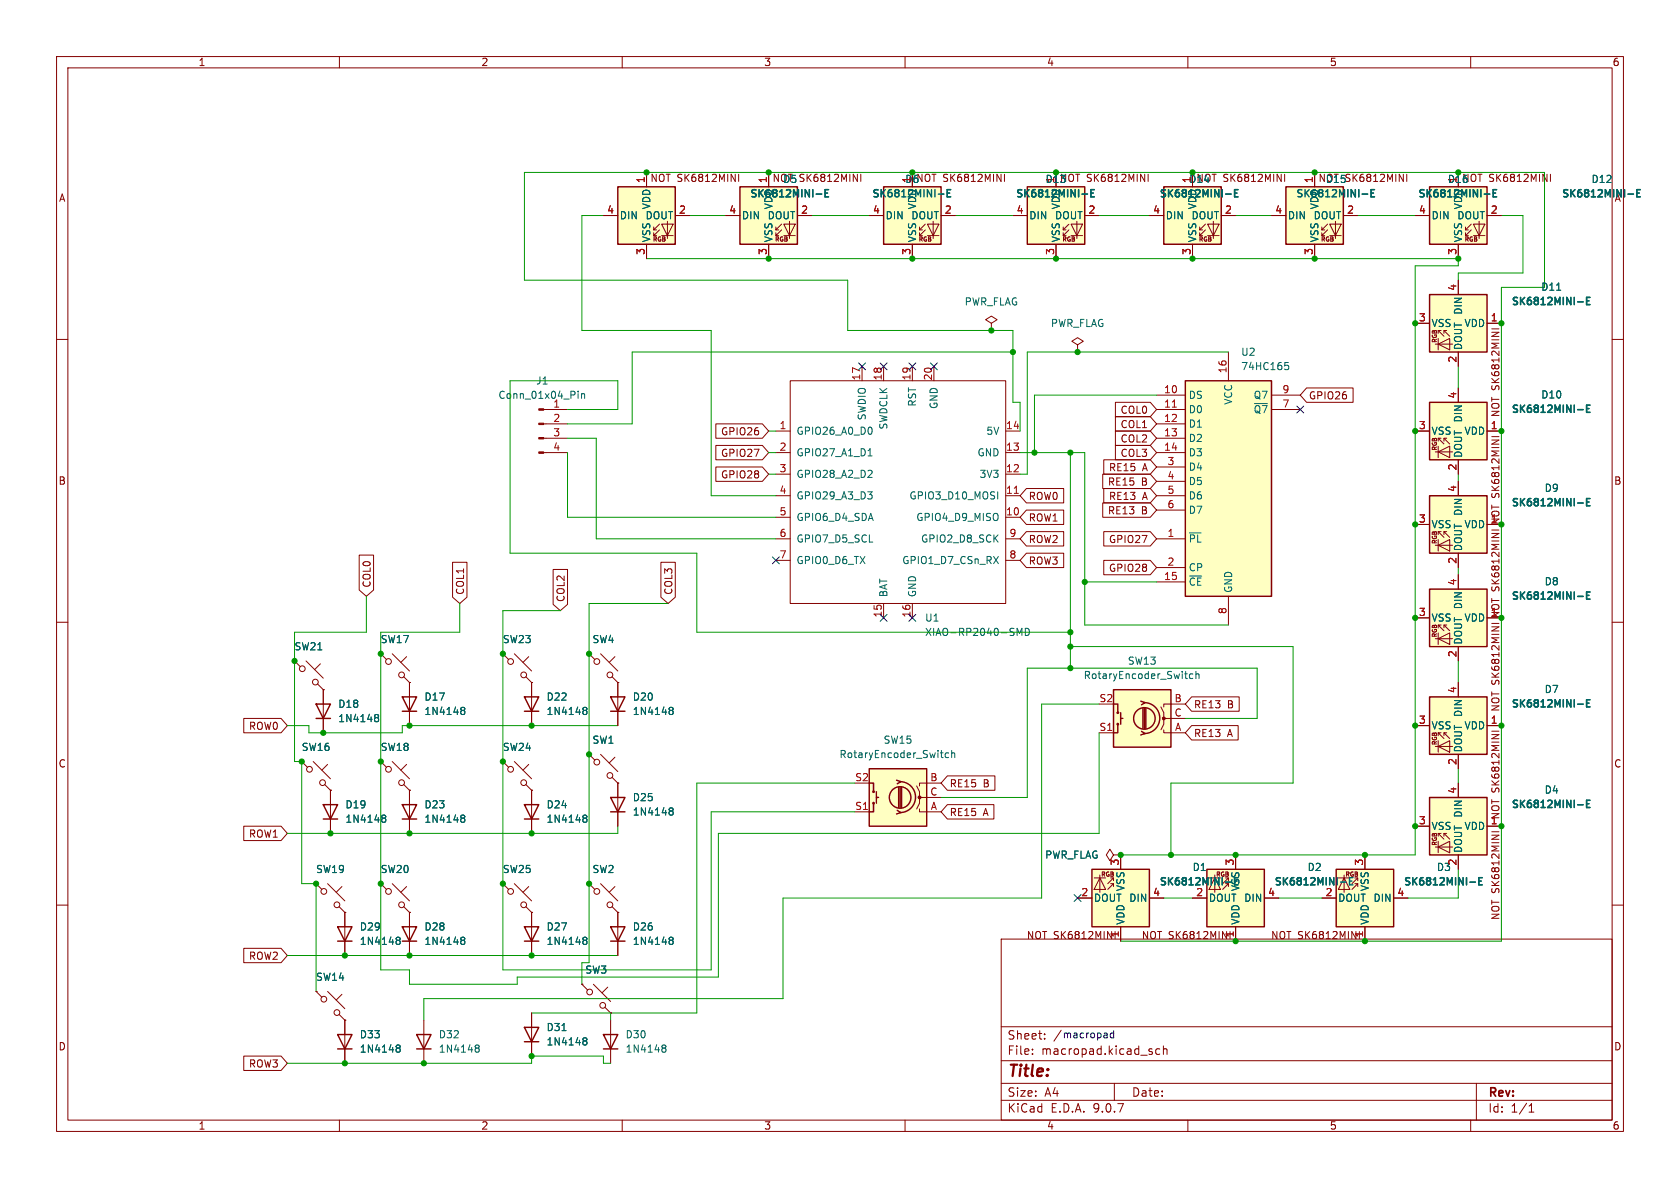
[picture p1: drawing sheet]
<svg xmlns="http://www.w3.org/2000/svg" width="297mm" height="210mm" viewBox="0 0 297 210" stroke-linecap="round" stroke-linejoin="round" font-family="sans-serif">
<g fill="none" stroke="#840000" stroke-width=".18">
<path d="M10 10h277v190h-277zM12 12h273v186h-273zM60 10v2M110 10v2M160 10v2M210 10v2M260 10v2M10 60h2M285 60h2M10 110h2M285 110h2M196.8 151.1l-.6-1-.6 1 .6 1 .6-1h1.3"/>
<path d="M198.1 151.1h.1M10 160h2M177 166h108v32h-108zM285 160h2M60 198v2M110 198v2M160 198v2M177 194.5h108M177 191.5h108M177 187.5h108M177 181.5h108M182.5 186.3v.1"/>
<path d="M182.5 185.5v.1M184.7 183.6v.1M184.7 182.8v.1M187.6 182.1l-1.3 2M197 191.5v3M205 185.5l-.4-.1-.3 .3v.4l.2 .2h.5M205.7 185.5l.2-.1 .3 .1 .1 .9M205.7 184.9v1.5M210 198v2M260 198v2M261 191.5v6.5M270.3 196.6h.9"/>
<path d="M270.3 195.5l.4-.4v1.5"/>
</g>
<path d="M205.7 33h10.2v10.2h-10.2z" fill="#ffffc2"/>
<path d="M205.7 33h10.2v10.2h-10.2z" fill="none" stroke="#840000" stroke-width=".25"/>
<path d="M203.2 38.1h2.5M210.8 30.5v2.5M213.1 39.6l-1 1v-.5M213.5 39.6h2l-1 2.1zM214.5 39.1v3.1M215.9 38.1h2.5M227.1 30.8v1.3M210.8 43.2v2.5M212.1 40.6h.5M212.1 41.7h.5M213.1 40.6l-1 1.1v-.6M213.5 41.7h2" fill="none" stroke="#840000" stroke-width=".18"/>
<path d="M240.8 34.3h1M242.4 34.1h.4M243 33.5h-.6v1.3h.6" fill="none" stroke="#006464" stroke-width=".25"/>
<path d="M252.7 33h10.2v10.2h-10.2z" fill="#ffffc2"/>
<path d="M252.7 33h10.2v10.2h-10.2z" fill="none" stroke="#840000" stroke-width=".25"/>
<path d="M250.2 38.1h2.5M260.1 39.6l-1 1v-.5M260.5 39.6h2l-1 2.1zM261.5 39.1v3.1M262.9 38.1h2.5M274.1 30.8v1.3M257.8 43.2v2.5M259.1 40.6h.5M259.1 41.7h.5M260.1 40.6l-1 1.1v-.6M260.5 41.7h2" fill="none" stroke="#840000" stroke-width=".18"/>
<path d="M287.8 34.3h1M289.4 34.1h.4M290 33.5h-.6v1.3h.6" fill="none" stroke="#006464" stroke-width=".25"/>
<path d="M252.7 141h10.2v10.1h-10.2z" fill="#ffffc2"/>
<path d="M252.7 141h10.2v10.1h-10.2zM92.7 163.8h2.5l-1.2 2.6zM92.7 166.4h2.5M106.7 182.9h2.5l-1.3 2.5zM106.7 185.4h2.5" fill="none" stroke="#840000" stroke-width=".25"/>
<g fill="none" stroke="#840000" stroke-width=".18">
<path d="M257.8 138.4v2.6M250.2 146.1h2.5M253.7 149.7h3.1M254.3 149.7l2-1v2zM254.3 148.7v2M254.8 147.3h-.5l1 1M255.3 147.3v.5M255.8 147.3h-.5l1 1M257.8 151.1v2.6M262.9 146.1h2.5M263.7 147h1.3M94 161.3v7.6"/>
<path d="M107.9 180.3v7.7"/>
</g>
<path d="M278.9 142.3h1M280.5 142.1h.4M281.1 141.5h-.6v1.2h.6" fill="none" stroke="#006464" stroke-width=".25"/>
<path d="M103.2 166.2h.1M103.2 165.7h.3l.2 .1 .1 .2-.3 .2M103.3 166.2h.2M103.3 166.2l-.1 .1M103.5 166.2l.3 .3-.1 .3-.2 .1h-.3M117.1 185.2l.2 .1M117.1 184.8l.4-.1 .2 .2v.1l-.2 .3M117.3 185.3h.2M117.3 185.3h-.2M117.5 185.3l.2 .2v.4l-.2 .1-.4-.1" fill="none" stroke="#006464" stroke-width=".18"/>
<path d="M252.7 123.2h10.2v10.2h-10.2z" fill="#ffffc2"/>
<path d="M252.7 123.2h10.2v10.2h-10.2z" fill="none" stroke="#840000" stroke-width=".25"/>
<path d="M250.2 128.3h2.5M253.7 132h3.1M254.3 132l2-1.1v2.1zM254.3 130.9v2.1M254.8 129.5h-.5l1 1.1M255.3 129.5v.5M255.8 129.5h-.5l1 1.1M257.8 120.7v2.5M257.8 133.4v2.5M262.9 128.3h2.5M263.7 129.3h1.3" fill="none" stroke="#840000" stroke-width=".18"/>
<path d="M278.9 124.5h1M280.5 124.3h.4M281.1 123.7h-.6v1.3h.6" fill="none" stroke="#006464" stroke-width=".25"/>
<path d="M252.7 104.1h10.2v10.2h-10.2z" fill="#ffffc2"/>
<path d="M252.7 104.1h10.2v10.2h-10.2zM71.1 163.8h2.6l-1.3 2.6zM71.1 166.4h2.6" fill="none" stroke="#840000" stroke-width=".25"/>
<g fill="none" stroke="#840000" stroke-width=".18">
<path d="M250.2 109.2h2.5M253.7 112.9h3.1M254.3 112.9l2-1v2zM254.3 111.9v2M254.8 110.5h-.5l1 1M255.3 110.5v.5M255.8 110.5h-.5l1 1M257.8 101.6v2.5M257.8 114.3v2.5M262.9 109.2h2.5M263.7 110.2h1.3M67.3 156.2l1 1"/>
<path d="M67.3 156.2h.1M69.3 156.2l3.1 3.1M71.9 156.7l-1 1M71.4 160.3l1 1M72.4 161.3h.1M72.4 161.3v7.6"/>
<circle cx="68.7" cy="157.6" r=".51"/>
<circle cx="71" cy="159.9" r=".51"/>
</g>
<path d="M278.9 105.4h1M280.5 105.2h.4M281.1 104.6h-.6v1.3h.6" fill="none" stroke="#006464" stroke-width=".25"/>
<path d="M81.6 166.2h.1M81.6 165.7h.3l.2 .1 .1 .2-.3 .2M81.7 166.2h.2M81.7 166.2l-.1 .1M81.9 166.2l.3 .3-.1 .3-.2 .1h-.3" fill="none" stroke="#006464" stroke-width=".18"/>
<path d="M196.8 121.9h10.2v10.2h-10.2z" fill="#ffffc2"/>
<g fill="none" stroke="#840000" stroke-width=".25">
<path d="M196.8 121.9h10.2v10.2h-10.2zM196.8 124.5h.8v1.5M197.6 128v1.5h-.8M198.1 126v2M198.1 127h.4M201.7 124l.7 .2-.6 .4M201.8 129.3l.6 .4-.7 .2M202.1 125.2v3.6M202.3 124.2a2.73 2.73 0 0 1 2.7 2.7 2.73 2.73 0 0 1-2.7 2.8M202.3 125.2v3.6M202.6 125.2v3.6"/>
<circle cx="197.6" cy="128" r=".13"/>
<circle cx="197.6" cy="126" r=".13"/>
<circle cx="202.3" cy="127" r="1.9"/>
</g>
<path d="M194.3 129.5h2.5M205.2 125l.5 1v1h3.8M205.7 129v.5h3.8M206.2 127h-.5v1l-.5 1M209.5 124.5h-3.8v.5" fill="none" stroke="#840000" stroke-width=".18"/>
<circle cx="205.7" cy="127" r=".25" fill="#840000" stroke="#840000" stroke-width=".18"/>
<path d="M210.9 119.2l-.4-.1-.2 .3 .1 .5h.5M211.4 119.2l.2-.1 .3 .1 .1 .8M211.4 118.7v1.3" fill="none" stroke="#006464" stroke-width=".18"/>
<path d="M181.6 33h10.2v10.2h-10.2z" fill="#ffffc2"/>
<path d="M181.6 33h10.2v10.2h-10.2zM71.1 142.2h2.6l-1.3 2.6zM71.1 144.8h2.6M73.7 182.9h2.5l-1.3 2.5zM73.7 185.4h2.5" fill="none" stroke="#840000" stroke-width=".25"/>
<g fill="none" stroke="#840000" stroke-width=".18">
<path d="M179.1 38.1h2.5M189 39.6l-1 1v-.5M189.4 39.6h2l-1 2.1zM190.4 39.1v3.1M191.8 38.1h2.5M203 30.8v1.3M186.7 43.2v2.5M188 40.6h.5M188 41.7h.5M189 40.6l-1 1.1v-.6M189.4 41.7h2M72.4 139.7v7.6"/>
<path d="M88.9 156.2l1 1M88.9 156.2h.1M90.9 156.2l3.1 3.1M93.5 156.7l-1 1M93 160.3l1 1M94 161.3h.1M74.9 180.3v7.7"/>
<circle cx="90.3" cy="157.6" r=".51"/>
<circle cx="92.6" cy="159.9" r=".51"/>
</g>
<path d="M216.7 34.3h1M218.3 34.1h.4M218.9 33.5h-.6v1.3h.6" fill="none" stroke="#006464" stroke-width=".25"/>
<path d="M81.6 144.6h.1M81.6 144.1h.3l.2 .1 .1 .2-.3 .2M81.7 144.6h.2M81.7 144.6l-.1 .1M81.9 144.6l.3 .3-.1 .3-.2 .2-.3-.1M84.1 185.2l.1 .1M84.1 184.8l.4-.1 .2 .2v.1l-.2 .3M84.2 185.3h.3M84.2 185.3h-.1M84.5 185.3l.2 .2v.4l-.2 .1-.4-.1" fill="none" stroke="#006464" stroke-width=".18"/>
<path d="M227.3 33h10.2v10.2h-10.2z" fill="#ffffc2"/>
<path d="M227.3 33h10.2v10.2h-10.2zM59.7 182.9h2.5l-1.2 2.5zM59.7 185.4h2.5" fill="none" stroke="#840000" stroke-width=".25"/>
<g fill="none" stroke="#840000" stroke-width=".18">
<path d="M224.8 38.1h2.5M232.4 30.5v2.5M234.7 39.6l-1 1v-.5M235.1 39.6h2l-1 2.1zM236.1 39.1v3.1M237.5 38.1h2.5M248.7 30.8v1.3M232.4 43.2v2.5M233.7 40.6h.5M233.7 41.7h.5M234.7 40.6l-1 1.1v-.6M235.1 41.7h2"/>
<path d="M55.9 156.2l1 1M55.9 156.2h.1M57.9 156.2l3.1 3.1M60.5 156.7l-1.1 1M55.9 175.3l1 1M55.9 175.3h.1M57.9 175.3l3.1 3M59.9 160.3l1.1 1M59.9 179.3l1.1 1M60.5 175.8l-1.1 1M61 161.3h.1M102.9 174l1 1"/>
<path d="M102.9 174h.1M104.9 174l3 3M106.9 178.1l1 1M107.4 174.5l-1 1M107.9 179.1h.1M61 180.3h.1M61 180.3v7.7"/>
<circle cx="57.3" cy="157.6" r=".51"/>
<circle cx="59.6" cy="159.9" r=".51"/>
<circle cx="57.3" cy="176.6" r=".51"/>
<circle cx="59.6" cy="179" r=".51"/>
<circle cx="104.2" cy="175.4" r=".51"/>
<circle cx="106.6" cy="177.7" r=".51"/>
</g>
<path d="M262.4 34.3h1M264 34.1h.4M264.6 33.5h-.6v1.3h.6" fill="none" stroke="#006464" stroke-width=".25"/>
<path d="M70.1 185.2l.2 .1M70.1 184.8l.4-.1 .2 .2v.1l-.2 .3M70.3 185.3h.2M70.3 185.3h-.2M70.5 185.3l.2 .2v.4l-.2 .1-.4-.1" fill="none" stroke="#006464" stroke-width=".18"/>
<path d="M130.8 33h10.2v10.2h-10.2z" fill="#ffffc2"/>
<path d="M130.8 33h10.2v10.2h-10.2z" fill="none" stroke="#840000" stroke-width=".25"/>
<g fill="none" stroke="#840000" stroke-width=".18">
<path d="M128.3 38.1h2.5M135.9 30.5v2.5M138.2 39.6l-1 1v-.5M138.6 39.6h2l-1 2.1zM139.6 39.1v3.1M141 38.1h2.5M152.2 30.8v1.3M135.9 43.2v2.5M137.2 40.6h.5M137.2 41.7h.5M138.2 40.6l-1 1.1v-.6M138.6 41.7h2"/>
<path d="M137.2 76.2h2.5M139.7 67.3h38.1v39.4h-38.1zM152.4 64.8v2.5M156.2 64.8v2.5M161.3 64.8v2.5M165.1 64.8v2.5M177.8 76.2h2.5M137.2 80h2.5M137.2 83.8h2.5M137.2 87.6h2.5M137.2 91.4h2.5M137.2 95.3h2.5"/>
<path d="M137.2 99.1h2.5M177.8 80h2.5M177.8 83.8h2.5M177.8 87.6h2.5M177.8 91.4h2.5M177.8 95.3h2.5M177.8 99.1h2.5M156.2 106.7v2.5M161.3 106.7v2.5"/>
</g>
<path d="M165.9 34.3h1M167.5 34.1h.4M168.1 33.5h-.6v1.3h.6" fill="none" stroke="#006464" stroke-width=".25"/>
<path d="M153.7 79.5l.1-.2v1.3M154 75.6l.2 .4-.2 .7M153.4 86.9h.8l-.4 .5M153.5 80.6h.7M153.9 83.1l.3 .3-.1 .3-.7 .7h.8M153.9 87.4l.3 .3v.3l-.3 .2M176.4 86.9v1.3M179.8 112.3v-1.2l.4 .9 .5-.9v1.2M181.3 111.1a.64 .64 0 0 1 .7 .6 .64 .64 0 0 1-.7 .6z" fill="none" stroke="#006464" stroke-width=".18"/>
<path d="M179.3 87.2h.7" fill="none" stroke="#a90000" stroke-width=".18"/>
<path d="M213.4 153.7h10.1v10.1h-10.1z" fill="#ffffc2"/>
<path d="M107.9 123.2h2.6l-1.3 2.5zM107.9 125.7h2.6M213.4 153.7h10.1v10.1h-10.1z" fill="none" stroke="#840000" stroke-width=".25"/>
<path d="M109.2 120.7v7.6M210.8 158.8h2.6M214.8 154.7v3M218.4 151.1v2.6M223.5 158.8h2.6M218.4 163.8v2.6" fill="none" stroke="#840000" stroke-width=".18"/>
<path d="M237 155.9h1M238.6 155.8h.4M238.6 155.1v1.3h.6" fill="none" stroke="#006464" stroke-width=".25"/>
<path d="M118.4 125.5l.1 .1M118.4 125.1l.4-.1 .1 .2 .1 .1-.2 .3M118.5 125.6h.3M118.5 125.6h-.1M118.8 125.6l.2 .2-.1 .4-.1 .1-.4-.1" fill="none" stroke="#006464" stroke-width=".18"/>
<path d="M156.2 33h10.2v10.2h-10.2z" fill="#ffffc2"/>
<path d="M156.2 33h10.2v10.2h-10.2zM71.1 123.2h2.6l-1.3 2.5zM71.1 125.7h2.6M92.7 123.2h2.5l-1.2 2.5zM92.7 125.7h2.5M92.7 142.2h2.5l-1.2 2.6zM92.7 144.8h2.5" fill="none" stroke="#840000" stroke-width=".25"/>
<g fill="none" stroke="#840000" stroke-width=".18">
<path d="M153.7 38.1h2.5M163.6 39.6l-1 1v-.5M164 39.6h2l-1 2.1zM165 39.1v3.1M166.4 38.1h2.5M177.6 30.8v1.3M161.3 43.2v2.5M162.6 40.6h.5M162.6 41.7h.5M163.6 40.6l-1 1.1v-.6M164 41.7h2M175.3 57.2l1-.7-1-.6-1.1 .6 1.1 .7v1.2"/>
<path d="M175.3 58.4h.1M190.5 61l1-.7-1-.6-1 .6 1 .7v1.2M190.5 62.2h.1M88.9 115.6l1 1M88.9 115.6h.1M90.9 115.6l3.1 3M93 119.6l1 1.1M93.5 116.1l-1 1M67.3 134.6l1 1M67.3 134.6h.1M69.3 134.6l3.1 3.1M71.4 138.7l1 1"/>
<path d="M71.9 135.1l-1 1M72.4 139.7h.1M72.4 120.7v7.6M88.9 134.6l1 1M88.9 134.6h.1M90.9 134.6l3.1 3.1M93 138.7l1 1M93.5 135.1l-1 1M94 139.7h.1M94 120.7h.1M94 120.7v7.6M94 139.7v7.6"/>
<circle cx="90.3" cy="116.9" r=".51"/>
<circle cx="92.6" cy="119.3" r=".51"/>
<circle cx="68.7" cy="136" r=".51"/>
<circle cx="71" cy="138.4" r=".51"/>
<circle cx="90.3" cy="136" r=".51"/>
<circle cx="92.6" cy="138.4" r=".51"/>
</g>
<path d="M191.3 34.3h1M192.9 34.1h.4M193.5 33.5h-.6v1.3h.6" fill="none" stroke="#006464" stroke-width=".25"/>
<g fill="none" stroke="#006464" stroke-width=".18">
<path d="M81.6 125.1l.3-.1 .2 .2 .1 .1-.3 .3M81.6 125.5l.1 .1M81.7 125.6h.2M81.7 125.6h-.1M81.9 125.6l.3 .2-.1 .4-.2 .1-.3-.1M103.2 125.5l.1 .1M103.2 125.1l.3-.1 .2 .2 .1 .1-.3 .3M103.3 125.6h.2M103.3 125.6h-.1M103.5 125.6l.3 .2-.1 .4-.2 .1-.3-.1M103.2 144.1h.3l.2 .1 .1 .2-.3 .2M103.2 144.6h.1"/>
<path d="M103.3 144.6h.2M103.3 144.6l-.1 .1M103.5 144.6l.3 .3-.1 .3-.2 .2-.3-.1"/>
</g>
<path d="M209.5 67.3h15.3v38.1h-15.3z" fill="#ffffc2"/>
<path d="M209.5 67.3h15.3v38.1h-15.3zM92.7 181.6h2.5l-1.2 2.6zM92.7 184.2h2.5" fill="none" stroke="#840000" stroke-width=".25"/>
<g fill="none" stroke="#840000" stroke-width=".18">
<path d="M204.5 69.9h5M204.5 72.4h5M204.5 74.9h5M204.5 77.5h5M217.2 62.2v5.1M224.8 69.9h5.1M224.8 72.4h5.1M204.5 80h5M204.5 82.6h5M204.5 85.1h5M204.5 87.6h5M204.5 90.2h5"/>
<path d="M204.5 95.3h5M104.1 115.6l1.1 1M104.1 115.6h.1M106.2 115.6l3 3M108.2 119.6l1 1.1M108.7 116.1l-1 1M204.5 100.3h5M204.5 102.9h5M217.2 105.4v5.1M109.2 120.7h.1M94 179.1v7.6"/>
<circle cx="105.5" cy="116.9" r=".51"/>
<circle cx="107.8" cy="119.3" r=".51"/>
</g>
<path d="M207.3 72h.7" fill="none" stroke="#a90000" stroke-width=".18"/>
<path d="M227.2 64.1h.6M227.3 64.6h.3l.2 .2-.1 .5h-.4M210.3 94.2h2M99.4 182.2h.7M103.2 183.9l.1 .1M103.2 183.5h.3l.2 .1 .1 .2-.3 .2M103.3 184h.2M103.3 184l-.1 .1M103.5 184l.3 .2-.1 .4-.2 .1h-.3" fill="none" stroke="#006464" stroke-width=".18"/>
<path d="M252.7 52.1h10.2v10.1h-10.2z" fill="#ffffc2"/>
<path d="M252.7 52.1h10.2v10.1h-10.2z" fill="none" stroke="#840000" stroke-width=".25"/>
<path d="M250.2 57.2h2.5M254.3 59.8v2M254.8 58.4h-.5l1 1M255.3 58.4v.5M255.8 58.4h-.5l1 1M257.8 49.5v2.6M262.9 57.2h2.5M263.7 58.1h1.3M253.7 60.8h3.1M254.3 60.8l2-1v2zM257.8 62.2v2.6" fill="none" stroke="#840000" stroke-width=".18"/>
<path d="M275.2 51.3h.7" fill="none" stroke="#006464" stroke-width=".18"/>
<path d="M278.9 53.4h1M280.5 53.2h.4M281.1 52.6h-.6v1.2h.6" fill="none" stroke="#006464" stroke-width=".25"/>
<path d="M252.7 87.6h10.2v10.2h-10.2z" fill="#ffffc2"/>
<path d="M252.7 87.6h10.2v10.2h-10.2z" fill="none" stroke="#840000" stroke-width=".25"/>
<path d="M250.2 92.7h2.5M253.7 96.4h3.1M254.3 96.4l2-1v2zM254.3 95.4v2M254.8 94h-.5l1 1M255.3 94v.5M255.8 94h-.5l1 1M257.8 85.1v2.5M257.8 97.8v2.5M262.9 92.7h2.5M263.7 93.7h1.3" fill="none" stroke="#840000" stroke-width=".18"/>
<path d="M278.9 88.9h1M280.5 88.7h.4M281.1 88.1h-.6v1.3h.6" fill="none" stroke="#006464" stroke-width=".25"/>
<path d="M252.7 71.1h10.2v10.2h-10.2z" fill="#ffffc2"/>
<path d="M252.7 71.1h10.2v10.2h-10.2z" fill="none" stroke="#840000" stroke-width=".25"/>
<path d="M250.2 76.2h2.5M253.7 79.9h3.1M254.3 79.9l2-1v2zM254.3 78.9v2M254.8 77.5h-.5l1 1M255.3 77.5v.5M255.8 77.5h-.5l1 1M257.8 68.6v2.5M262.9 76.2h2.5M263.7 77.2h1.3M257.8 81.3v2.5" fill="none" stroke="#840000" stroke-width=".18"/>
<path d="M278.9 72.4h1M280.5 72.2h.4M281.1 71.6h-.6v1.3h.6" fill="none" stroke="#006464" stroke-width=".25"/>
<path d="M236.2 153.7h10.2v10.1h-10.2z" fill="#ffffc2"/>
<path d="M57.1 142.2h2.6l-1.3 2.6zM57.1 144.8h2.6M236.2 153.7h10.2v10.1h-10.2z" fill="none" stroke="#840000" stroke-width=".25"/>
<g fill="none" stroke="#840000" stroke-width=".18">
<path d="M58.4 139.7v7.6M104.1 133.4l1.1 1M104.1 133.4h.1M106.2 133.4l3 3M108.2 137.4l1 1M108.7 133.9l-1 1M109.2 138.4h.1M104.1 156.2l1.1 1M104.1 156.2h.1M106.2 156.2l3 3.1M108.7 156.7l-1 1M233.7 158.8h2.5"/>
<path d="M236.6 155.2h2M237.6 154.7v3M237.6 155.2l1 2h-2zM239.5 156.2h.5M240 156.7v-.5l-1 1M240 155.7v-.5l-1 1M241.3 151.1v2.6M246.4 158.8h2.5M108.2 160.3l1 1M109.2 161.3h.1M241.3 163.8v2.6"/>
<circle cx="105.5" cy="134.7" r=".51"/>
<circle cx="107.8" cy="137.1" r=".51"/>
<circle cx="105.5" cy="157.6" r=".51"/>
<circle cx="107.8" cy="159.9" r=".51"/>
</g>
<path d="M259.9 155.9h.9M261.4 155.8h.5M262 155.1h-.6v1.3h.6" fill="none" stroke="#006464" stroke-width=".25"/>
<path d="M67.6 144.6h.1M67.6 144.1h.4l.1 .1 .1 .2-.2 .2M67.7 144.6h.3M67.7 144.6l-.1 .1M68 144.6l.2 .3-.1 .3-.1 .2-.4-.1" fill="none" stroke="#006464" stroke-width=".18"/>
<path d="M193 153.7h10.2v10.1h-10.2z" fill="#ffffc2"/>
<path d="M107.9 141h2.6l-1.3 2.5zM107.9 143.5h2.6M193 153.7h10.2v10.1h-10.2zM107.9 163.8h2.6l-1.3 2.6zM107.9 166.4h2.6" fill="none" stroke="#840000" stroke-width=".25"/>
<path d="M109.2 138.4v7.7M190.5 158.8h2.5M193.4 155.2h2.1M194.4 154.7v3M194.4 155.2l1.1 2h-2.1zM196.3 156.2h.5M196.8 156.7v-.5l-1 1M196.8 155.7v-.5l-1 1M198.1 151.1v2.6M203.2 158.8h2.5M109.2 161.3v7.6M198.1 163.8v2.6" fill="none" stroke="#840000" stroke-width=".18"/>
<path d="M216.7 155.9h1" fill="none" stroke="#006464" stroke-width=".25"/>
<path d="M118.4 142.9l.4-.1 .1 .1 .1 .2-.2 .3M118.4 143.3l.1 .1M118.5 143.4h.3M118.5 143.4h-.1M118.8 143.4l.2 .2-.1 .4-.1 .1-.4-.1M118.4 166.2h.1M118.4 165.7h.4l.1 .1 .1 .2-.2 .2M118.5 166.2h.3M118.5 166.2l-.1 .1M118.8 166.2l.2 .3-.1 .3-.1 .1h-.4" fill="none" stroke="#006464" stroke-width=".18"/>
<path d="M153.7 135.9h10.1v10.2h-10.1z" fill="#ffffc2"/>
<g fill="none" stroke="#840000" stroke-width=".25">
<path d="M55.9 124.5h2.5l-1.3 2.5zM55.9 127h2.5M153.7 135.9h10.1v10.2h-10.1zM153.7 138.4h.7v1.6M154.9 140v2M158.5 137.9l.8 .3-.7 .4M158.9 139.2v3.5M159.1 138.2a2.73 2.73 0 0 1 2.8 2.7 2.73 2.73 0 0 1-2.8 2.7M159.1 139.2v3.5M159.4 139.2v3.5M154.4 142v1.5h-.7M154.9 141h.4"/>
<path d="M158.6 143.3l.7 .3-.8 .3"/>
<circle cx="154.4" cy="140" r=".13"/>
<circle cx="154.4" cy="142" r=".13"/>
<circle cx="159.1" cy="141" r="1.9"/>
</g>
<g fill="none" stroke="#840000" stroke-width=".18">
<path d="M52.1 116.8l1 1.1M52.1 116.8h.1M54.1 116.8l3 3.1M56.6 117.3l-1 1.1M53.3 134.6l1.1 1M53.3 134.6h.1M55.4 134.6l3 3.1M56.1 120.9l1 1M57.1 121.9h.1M57.1 121.9v7.6M57.4 138.7l1 1M57.9 135.1l-1 1"/>
<path d="M58.4 139.7h.1M162.1 138.9l.5 1.1v1h3.8M166.4 138.4h-3.8v.5M151.1 143.5h2.6M162.6 143v.5h3.8M163.1 141h-.5v1l-.5 1"/>
<circle cx="53.4" cy="118.2" r=".51"/>
<circle cx="54.7" cy="136" r=".51"/>
<circle cx="55.8" cy="120.6" r=".51"/>
<circle cx="57" cy="138.4" r=".51"/>
</g>
<circle cx="162.6" cy="141" r=".25" fill="#840000" stroke="#840000" stroke-width=".18"/>
<path d="M66.3 126.8l.2 .1M66.3 126.4l.4-.1 .2 .1v.2l-.2 .3M66.5 126.9h.2M66.5 126.9h-.2M66.7 126.9l.2 .2v.4l-.2 .1-.4-.1M167.7 133.1h-.4l-.2 .2 .1 .6h.5M168.2 133.2l.2-.1h.3l.1 .8M168.2 132.7v1.2" fill="none" stroke="#006464" stroke-width=".18"/>
<path d="M109.2 33h10.2v10.2h-10.2z" fill="#ffffc2"/>
<path d="M109.2 33h10.2v10.2h-10.2zM59.7 163.8h2.5l-1.2 2.6zM59.7 166.4h2.5" fill="none" stroke="#840000" stroke-width=".25"/>
<g fill="none" stroke="#840000" stroke-width=".18">
<path d="M106.7 38.1h2.5M114.3 30.5v2.5M116.6 39.6l-1 1v-.5M117 39.6h2l-1 2.1zM118 39.1v3.1M119.4 38.1h2.5M128.3 38.1h2.5M130.6 30.8v1.3M135.9 30.5v2.5M141 38.1h2.5M153.7 38.1h2.5M166.4 38.1h2.5"/>
<path d="M179.1 38.1h2.5M191.8 38.1h2.5M203.2 38.1h2.5M210.8 30.5v2.5M215.9 38.1h2.5M224.8 38.1h2.5M232.4 30.5v2.5M237.5 38.1h2.5M250.2 38.1h2.5M262.9 38.1h2.5M114.3 43.2v2.5M115.6 40.6h.5"/>
<path d="M115.6 41.7h.5M116.6 40.6l-1 1.1v-.6M117 41.7h2M135.9 43.2v2.5M161.3 43.2v2.5M186.7 43.2v2.5M210.8 43.2v2.5M232.4 43.2v2.5M250.2 57.2h2.5M257.8 43.2v2.5M257.8 49.5v2.6M262.9 57.2h2.5"/>
<path d="M96.1 72.4h4.2M96.1 74.9h4.2M96.1 77.5h4.2M126.6 78.7h8.2l1.1 1.3-1.1 1.3h-8.2zM126.6 74.9h8.2l1.1 1.3-1.1 1.3h-8.2zM197.2 71.1h6.2l1.1 1.3-1.1 1.3h-6.2zM197.2 76.2h6.2l1.1 1.3-1.1 1.2h-6.2zM197.2 73.7h6.2l1.1 1.2-1.1 1.3h-6.2zM197.2 78.7h6.2l1.1 1.3-1.1 1.3h-6.2zM231 68.6h8.2v2.5h-8.2l-1.1-1.2zM250.2 76.2h2.5M257.8 62.2v2.6"/>
<path d="M257.8 68.6v2.5M262.9 76.2h2.5M63.5 98.1h2.5v6.2l-1.2 1.1-1.3-1.1zM80 99.4h2.6v6.2l-1.3 1.1-1.3-1.1zM96.1 80h4.2M116.8 99.4h2.6v6.2l-1.3 1.1-1.3-1.1zM126.6 82.5h8.2l1.1 1.3-1.1 1.3h-8.2zM181.5 94h6.5v2.5h-6.5l-1.2-1.2zM181.5 97.8h6.5v2.5h-6.5l-1.2-1.2zM181.5 86.4h6.5v2.5h-6.5l-1.2-1.3zM181.5 90.2h6.5v2.5h-6.5l-1.2-1.3zM194.9 88.9h8.5l1.1 1.3-1.1 1.2h-8.5z"/>
<path d="M194.9 83.8h8.5l1.1 1.3-1.1 1.3h-8.5zM195.1 99.1h8.3l1.1 1.2-1.1 1.3h-8.3zM195.1 94h8.3l1.1 1.3-1.1 1.2h-8.3zM195.1 86.4h8.3l1.1 1.2-1.1 1.3h-8.3zM195.1 81.3h8.3l1.1 1.3-1.1 1.2h-8.3zM250.2 92.7h2.5M257.8 81.3v2.5M257.8 85.1v2.5M257.8 97.8v2.5M262.9 92.7h2.5M52.1 116.8h.1M67.3 115.6l1 1"/>
<path d="M67.3 115.6h.1M69.3 115.6l3.1 3M71.4 119.6l1 1.1M71.9 116.1l-1 1M88.9 115.6h.1M97.8 100.7h2.5v6.1l-1.2 1.2-1.3-1.2zM104.1 115.6h.1M250.2 109.2h2.5M257.8 101.6v2.5M257.8 114.3v2.5M262.9 109.2h2.5M43.1 127h6.6l1.1 1.3-1.1 1.2h-6.6z"/>
<path d="M53.3 134.6h.1M57.1 121.9h.1M57.1 121.9v2.6M57.1 127v2.5M58.4 139.7h.1M58.4 139.7v2.5M67.3 134.6h.1M72.4 120.7h.1M72.4 139.7h.1M72.4 120.7v2.5M72.4 125.7v2.6M72.4 139.7v2.5"/>
<path d="M88.9 134.6h.1M94 139.7h.1M94 120.7h.1M94 120.7v2.5M94 125.7v2.6M94 139.7v2.5M104.1 133.4h.1M109.2 120.7h.1M109.2 138.4h.1M109.2 120.7v2.5M109.2 125.7v2.6M109.2 138.4v2.6"/>
<path d="M167.5 137.2h8.4v2.5h-8.4l-1.1-1.3zM210.7 128.3h8.2v2.5h-8.2l-1.2-1.3zM210.7 123.2h8.4v2.5h-8.4l-1.2-1.2zM250.2 128.3h2.5M257.8 120.7v2.5M257.8 133.4v2.5M257.8 138.4v2.6M262.9 128.3h2.5M43.1 146h6.6l1.1 1.3-1.1 1.3h-6.6zM55.9 156.2h.1M58.4 144.8v2.5M67.3 156.2h.1"/>
<path d="M72.4 144.8v2.5M88.9 156.2h.1M94 144.8v2.5M104.1 156.2h.1M109.2 143.5v2.6M167.5 142.2h8.2v2.6h-8.2l-1.1-1.3zM190.5 158.8h2.5M198.1 151.1h.1M198.1 151.1v2.6M203.2 158.8h2.5M210.8 158.8h2.6M218.4 151.1v2.6"/>
<path d="M223.5 158.8h2.6M233.7 158.8h2.5M241.3 151.1v2.6M246.4 158.8h2.5M250.2 146.1h2.5M257.8 151.1v2.6M262.9 146.1h2.5M43.1 167.6h6.6l1.1 1.3-1.1 1.3h-6.6zM55.9 175.3h.1M61 161.3h.1M61 161.3v7.6M72.4 161.3h.1"/>
<path d="M72.4 161.3v2.5M72.4 166.4v2.5M94 161.3h.1M94 161.3v2.5M94 166.4v2.5M94 179.1v2.5M102.9 174h.1M107.9 179.1h.1M109.2 161.3h.1M109.2 161.3v2.5M109.2 166.4v2.5M198.1 163.8v2.6"/>
<path d="M218.4 163.8v2.6M241.3 163.8v2.6M43.1 186.7h6.6l1.1 1.3-1.1 1.2h-6.6zM61 180.3h.1M61 180.3v2.6M61 185.4v2.6M94 184.2v2.5"/>
<circle cx="68.7" cy="116.9" r=".51"/>
<circle cx="71" cy="119.3" r=".51"/>
</g>
<g fill="none" stroke="#006464" stroke-width=".25">
<path d="M144.3 34.3h1M145.9 34.1h.4M146.5 33.5h-.6v1.3h.6M165.9 34.3h1M167.5 34.1h.4M168.1 33.5h-.6v1.3h.6M191.3 34.3h1M192.9 34.1h.4M193.5 33.5h-.6v1.3h.6M216.7 34.3h1M218.3 34.1h.4M218.9 33.5h-.6v1.3h.6"/>
<path d="M240.8 34.3h1M242.4 34.1h.4M243 33.5h-.6v1.3h.6M262.4 34.3h1M264 34.1h.4M264.6 33.5h-.6v1.3h.6M287.8 34.3h1M289.4 34.1h.4M290 33.5h-.6v1.3h.6M278.9 53.4h1M280.5 53.2h.4M281.1 52.6h-.6v1.2h.6"/>
<path d="M278.9 72.4h1M280.5 72.2h.4M281.1 71.6h-.6v1.3h.6M278.9 88.9h1M280.5 88.7h.4M281.1 88.1h-.6v1.3h.6M278.9 105.4h1M280.5 105.2h.4M281.1 104.6h-.6v1.3h.6M278.9 124.5h1M280.5 124.3h.4M281.1 123.7h-.6v1.3h.6"/>
<path d="M216.7 155.9h1M237 155.9h1M238.6 155.8h.4M238.6 155.1v1.3h.6M259.9 155.9h.9M261.4 155.8h.5M262 155.1h-.6v1.3h.6M278.9 142.3h1M280.5 142.1h.4M281.1 141.5h-.6v1.2h.6"/>
</g>
<g fill="#840000" stroke="#840000" stroke-width=".18">
<path d="M95.2 72.3h.9v.2h-.9z"/>
<path d="M95.2 74.8h.9v.3h-.9z"/>
<path d="M95.2 77.3h.9v.3h-.9z"/>
<path d="M95.2 79.9h.9v.2h-.9z"/>
</g>
<g fill="none" stroke="#006464" stroke-width=".18">
<path d="M275.2 51.3h.7M102.2 69.2v.1M102.2 69.6v.8M102.8 69.6v.8M102.8 69.7l.2-.1h.3l.1 .8M66.3 126.4l.4-.1 .2 .1v.2l-.2 .3M66.3 126.8l.2 .1M66.5 126.9h.2M66.5 126.9h-.2M66.7 126.9l.2 .2v.4l-.2 .1-.4-.1M81.6 125.1l.3-.1 .2 .2 .1 .1-.3 .3M81.6 125.5l.1 .1"/>
<path d="M81.7 125.6h.2M81.7 125.6h-.1M81.9 125.6l.3 .2-.1 .4-.2 .1-.3-.1M103.2 125.1l.3-.1 .2 .2 .1 .1-.3 .3M103.2 125.5l.1 .1M103.3 125.6h.2M103.3 125.6h-.1M103.5 125.6l.3 .2-.1 .4-.2 .1-.3-.1M118.4 125.1l.4-.1 .1 .2 .1 .1-.2 .3M118.4 125.5l.1 .1M118.5 125.6h.3M118.5 125.6h-.1"/>
<path d="M118.8 125.6l.2 .2-.1 .4-.1 .1-.4-.1M67.6 144.1h.4l.1 .1 .1 .2-.2 .2M67.6 144.6h.1M67.7 144.6h.3M67.7 144.6l-.1 .1M68 144.6l.2 .3-.1 .3-.1 .2-.4-.1M81.6 144.1h.3l.2 .1 .1 .2-.3 .2M81.6 144.6h.1M81.7 144.6h.2M81.7 144.6l-.1 .1M81.9 144.6l.3 .3-.1 .3-.2 .2-.3-.1M103.2 144.1h.3l.2 .1 .1 .2-.3 .2"/>
<path d="M103.2 144.6h.1M103.3 144.6h.2M103.3 144.6l-.1 .1M103.5 144.6l.3 .3-.1 .3-.2 .2-.3-.1M118.4 142.9l.4-.1 .1 .1 .1 .2-.2 .3M118.4 143.3l.1 .1M118.5 143.4h.3M118.5 143.4h-.1M118.8 143.4l.2 .2-.1 .4-.1 .1-.4-.1M70.1 166.2h.2M70.1 165.7h.4l.2 .1v.2l-.2 .2M70.3 166.2h.2"/>
<path d="M70.3 166.2l-.2 .1M70.5 166.2l.2 .3v.3l-.2 .1h-.4M81.6 165.7h.3l.2 .1 .1 .2-.3 .2M81.6 166.2h.1M81.7 166.2h.2M81.7 166.2l-.1 .1M81.9 166.2l.3 .3-.1 .3-.2 .1h-.3M103.2 165.7h.3l.2 .1 .1 .2-.3 .2M103.2 166.2h.1M103.3 166.2h.2M103.3 166.2l-.1 .1M103.5 166.2l.3 .3-.1 .3-.2 .1h-.3"/>
<path d="M118.4 165.7h.4l.1 .1 .1 .2-.2 .2M118.4 166.2h.1M118.5 166.2h.3M118.5 166.2l-.1 .1M118.8 166.2l.2 .3-.1 .3-.1 .1h-.4M70.1 184.8l.4-.1 .2 .2v.1l-.2 .3M70.1 185.2l.2 .1M70.3 185.3h.2M70.3 185.3h-.2M70.5 185.3l.2 .2v.4l-.2 .1-.4-.1M99.4 182.2h.7M103.2 183.9l.1 .1"/>
<path d="M103.2 183.5h.3l.2 .1 .1 .2-.3 .2M103.3 184h.2M103.3 184l-.1 .1M103.5 184l.3 .2-.1 .4-.2 .1h-.3"/>
</g>
<g fill="none" stroke="#009600" stroke-width=".18">
<path d="M106.7 38.1h-3.8v20.3h22.8v29.2h11.5M121.9 38.1h6.4M143.5 38.1h10.2M168.9 38.1h10.2M194.3 38.1h8.9M218.4 38.1h6.4M240 38.1h10.2M265.4 38.1h3.8v10.2h-11.4v1.2M114.3 45.7h143.5v1.3h-7.6v104.1h-52.1M100.3 72.4h8.9v-5.1h-19v30.5h33v14h66M100.3 77.5h5.1v17.8h31.8M135.9 76.2h1.3"/>
<path d="M179.1 62.2h-67.3v12.7h-11.5M180.3 76.2v-5.1h-1.2v-12.7h-29.2v-8.9h-57.2v-19h180.3v20.3h-7.6v115.6h-67.3M204.5 69.9h-21.6v10.1M217.2 62.2h-35.6v21.6h-1.3M257.8 64.8v3.8M100.3 80v11.4h36.9M135.9 80h1.3M135.9 83.8h1.3M180.3 80h11.5v30.5h25.4M189.2 80v38.1M257.8 83.8v1.3M64.8 105.4v6.4h-12.7v22.8h1.2v21.6h2.6v19.1"/>
<path d="M81.3 106.7v5.1h-14v59.7h5.1v2.5h19v-1.3h35.6v-25.4h67.3v-17.8M99.1 108h-10.2v63.5h36.8v-28h25.4M118.1 106.7h-14v63.5h-1.2v3.8M189.2 114.3h39.4v24.1h-21.6v12.7M191.8 102.9h12.7M257.8 100.3v1.3M257.8 116.8v3.9M50.8 128.3h3.8v1.2h16.5v-1.2h38.1M151.1 138.4h-27.9v40.7h-29.2M194.3 124.5h-10.2v34.3h-45.7v17.7h-63.5v3.8M209.5 127h12.7v-8.9h-40.6v22.9h-15.2M257.8 135.9v2.5"/>
<path d="M109.2 146.1v1.2h-58.4M205.7 158.8h5.1M226.1 158.8h7.6M257.8 153.7v5.1h-8.9M50.8 168.9h58.4M107.9 179.1v1.2M50.8 188h43.2v-1.3h12.7v1.3h1.2"/>
</g>
<g fill="none" stroke="#000084" stroke-width=".18">
<path d="M151.8 64.2l1.2 1.2M153 64.2l-1.2 1.2M155.6 64.2l1.2 1.2M156.8 64.2l-1.2 1.2M160.7 64.2l1.2 1.2M161.9 64.2l-1.2 1.2M164.5 64.2l1.2 1.2M165.7 64.2l-1.2 1.2M229.3 71.8l1.2 1.2M230.5 71.8l-1.2 1.2M136.6 98.5l1.2 1.2M137.8 98.5l-1.2 1.2"/>
<path d="M155.6 108.6l1.2 1.2M156.8 108.6l-1.2 1.2M160.7 108.6l1.2 1.2M161.9 108.6l-1.2 1.2M189.9 158.1l1.2 1.3M191.1 158.1l-1.2 1.3"/>
</g>
<path d="M196.9 182.2v1.3M196.9 182.7l-.4-.1-.2 .3 .1 .5h.5" fill="none" stroke="#0000c2" stroke-width=".18"/>
<g fill="#009600" stroke="#009600" stroke-width=".18">
<circle cx="182.9" cy="80" r=".46"/>
<circle cx="189.2" cy="80" r=".46"/>
<circle cx="210.8" cy="30.5" r=".46"/>
<circle cx="186.7" cy="30.5" r=".46"/>
<circle cx="186.7" cy="45.7" r=".46"/>
<circle cx="189.2" cy="118.1" r=".46"/>
<circle cx="189.2" cy="111.8" r=".46"/>
<circle cx="189.2" cy="114.3" r=".46"/>
<circle cx="191.8" cy="102.9" r=".46"/>
<circle cx="265.4" cy="76.2" r=".46"/>
<circle cx="250.2" cy="92.7" r=".46"/>
<circle cx="250.2" cy="109.2" r=".46"/>
<circle cx="265.4" cy="128.3" r=".46"/>
<circle cx="265.4" cy="146.1" r=".46"/>
<circle cx="241.3" cy="166.4" r=".46"/>
<circle cx="250.2" cy="128.3" r=".46"/>
<circle cx="241.3" cy="151.1" r=".46"/>
<circle cx="207" cy="151.1" r=".46"/>
<circle cx="198.1" cy="151.1" r=".46"/>
<circle cx="250.2" cy="146.1" r=".46"/>
<circle cx="257.8" cy="45.7" r=".46"/>
<circle cx="250.2" cy="57.2" r=".46"/>
<circle cx="265.4" cy="57.2" r=".46"/>
<circle cx="257.8" cy="30.5" r=".46"/>
<circle cx="232.4" cy="30.5" r=".46"/>
<circle cx="250.2" cy="76.2" r=".46"/>
<circle cx="232.4" cy="45.7" r=".46"/>
<circle cx="210.8" cy="45.7" r=".46"/>
<circle cx="94" cy="186.7" r=".46"/>
<circle cx="94" cy="168.9" r=".46"/>
<circle cx="104.1" cy="156.2" r=".46"/>
<circle cx="94" cy="147.3" r=".46"/>
<circle cx="218.4" cy="151.1" r=".46"/>
<circle cx="218.4" cy="166.4" r=".46"/>
<circle cx="88.9" cy="115.6" r=".46"/>
<circle cx="57.1" cy="129.5" r=".46"/>
<circle cx="52.1" cy="116.8" r=".46"/>
<circle cx="58.4" cy="147.3" r=".46"/>
<circle cx="53.3" cy="134.6" r=".46"/>
<circle cx="135.9" cy="30.5" r=".46"/>
<circle cx="135.9" cy="45.7" r=".46"/>
<circle cx="114.3" cy="30.5" r=".46"/>
<circle cx="72.4" cy="168.9" r=".46"/>
<circle cx="88.9" cy="156.2" r=".46"/>
<circle cx="72.4" cy="147.3" r=".46"/>
<circle cx="67.3" cy="156.2" r=".46"/>
<circle cx="74.9" cy="188" r=".46"/>
<circle cx="55.9" cy="156.2" r=".46"/>
<circle cx="61" cy="188" r=".46"/>
<circle cx="61" cy="168.9" r=".46"/>
<circle cx="161.3" cy="45.7" r=".46"/>
<circle cx="161.3" cy="30.5" r=".46"/>
<circle cx="179.1" cy="62.2" r=".46"/>
<circle cx="175.3" cy="58.4" r=".46"/>
<circle cx="190.5" cy="62.2" r=".46"/>
<circle cx="72.4" cy="128.3" r=".46"/>
<circle cx="67.3" cy="134.6" r=".46"/>
<circle cx="88.9" cy="134.6" r=".46"/>
<circle cx="94" cy="128.3" r=".46"/>
<circle cx="104.1" cy="115.6" r=".46"/>
<circle cx="104.1" cy="133.4" r=".46"/>
<circle cx="67.3" cy="115.6" r=".46"/>
</g>
<text font-size="2.8" fill="#840000" x="178" y="190.9">Title:</text>
<g font-size="2.1" fill="#840000">
<text x="178" y="184">Sheet:</text>
<text x="178" y="186.7">File:</text>
<text x="184.1" y="186.7">macropad.kicad_sch</text>
<text x="178" y="196.9">KiCad</text>
<text x="178" y="194.1">Size:</text>
<text x="184.7" y="194.1">A4</text>
<text x="185.7" y="196.9">E.D.A.</text>
<text x="193.3" y="196.9">9.0.7</text>
<text x="200" y="194.1">Date:</text>
<text x="263" y="194.3">Rev:</text>
<text x="263" y="196.9">Id:</text>
<text x="267.1" y="196.9">1/1</text>
</g>
<g font-size="1.8" fill="#840000">
<text x="35" y="11.9">1</text>
<text x="85" y="11.9">2</text>
<text x="135" y="11.9">3</text>
<text x="185" y="11.9">4</text>
<text x="235" y="11.9">5</text>
<text x="285" y="11.9">6</text>
<text x="10.3" y="35.9">A</text>
<text x="114.9" y="32.4">NOT SK6812MINI</text>
<text x="136.5" y="32.4">NOT</text>
<text x="138.4" y="32.5">D5 SK6812MINI</text>
<text x="159.9" y="32.5">D6NOT SK6812MINI</text>
<text x="184.7" y="32.5">D13NOT SK6812MINI</text>
<text x="211.4" y="32.4">NOT SK6812MINI</text>
<text x="233" y="32.4">NOT</text>
<text x="234.3" y="32.5">D15SK6812MINI</text>
<text x="255.9" y="32.5">D16NOT SK6812MINI</text>
<text x="285.3" y="35.9">A</text>
<text x="231.3" y="70.8">GPIO26</text>
<text x="127.4" y="77.2">GPIO26</text>
<text x="198" y="73.3">COL0</text>
<text x="198" y="75.9">COL1</text>
<text x="265.3" y="73.8" transform="rotate(-90 265.3 73.8)">NOT SK6812MINI</text>
<text x="127.4" y="81">GPIO27</text>
<text x="195.9" y="83.5">RE15</text>
<text x="198" y="78.4">COL2</text>
<text x="198" y="81">COL3</text>
<text x="202" y="83.5">A</text>
<text x="10.3" y="85.9">B</text>
<text x="127.4" y="84.8">GPIO28</text>
<text x="181.8" y="88.6">ROW0</text>
<text x="195.8" y="86">RE15</text>
<text x="195.9" y="88.6">RE13</text>
<text x="201.8" y="86">B</text>
<text x="202" y="88.6">A</text>
<text x="285.3" y="85.9">B</text>
<text x="181.8" y="92.4">ROW1</text>
<text x="195.8" y="91.1">RE13</text>
<text x="201.8" y="91.1">B</text>
<text x="181.8" y="96.2">ROW2</text>
<text x="181.8" y="100">ROW3</text>
<text x="195.9" y="101.3">GPIO28</text>
<text x="195.9" y="96.2">GPIO27</text>
<text x="65.7" y="104" transform="rotate(-90 65.7 104)">COL0</text>
<text x="82.2" y="105.3" transform="rotate(-90 82.2 105.3)">COL1</text>
<text x="100" y="106.5" transform="rotate(-90 100 106.5)">COL2</text>
<text x="119.1" y="105.3" transform="rotate(-90 119.1 105.3)">COL3</text>
<text x="211" y="125.4">RE13</text>
<text x="217" y="125.4">B</text>
<text x="265.3" y="125.9" transform="rotate(-90 265.3 125.9)">NOT SK6812MINI</text>
<text x="43.9" y="129.2">ROW0</text>
<text x="211" y="130.5">RE13</text>
<text x="217" y="130.5">A</text>
<text x="10.3" y="135.9">C</text>
<text x="285.3" y="135.9">C</text>
<text x="167.8" y="139.4">RE15</text>
<text x="173.8" y="139.4">B</text>
<text x="43.9" y="148.3">ROW1</text>
<text x="167.8" y="144.5">RE15</text>
<text x="173.8" y="144.5">A</text>
<text x="265.3" y="145" transform="rotate(-90 265.3 145)">NOT SK6812MINI</text>
<text x="181.4" y="166.2">NOT SK6812MINI</text>
<text x="201.7" y="166.2">NOT SK6812MINI</text>
<text x="224.6" y="166.2">NOT SK6812MINI</text>
<text x="265.3" y="162.7" transform="rotate(-90 265.3 162.7)">NOT SK6812MINI</text>
<text x="43.9" y="169.9">ROW2</text>
<text x="10.3" y="185.9">D</text>
<text x="285.3" y="185.9">D</text>
<text x="43.9" y="188.9">ROW3</text>
<text x="35" y="199.9">1</text>
<text x="85" y="199.9">2</text>
<text x="135" y="199.9">3</text>
<text x="185" y="199.9">4</text>
<text x="235" y="199.9">5</text>
<text x="285" y="199.9">6</text>
</g>
<g font-size="1.8" fill="#a90000">
<text x="114" y="32.5" transform="rotate(-90 114 32.5)">1</text>
<text x="135.6" y="32.5" transform="rotate(-90 135.6 32.5)">1</text>
<text x="161" y="32.5" transform="rotate(-90 161 32.5)">1</text>
<text x="210.6" y="32.5" transform="rotate(-90 210.6 32.5)">1</text>
<text x="232.2" y="32.5" transform="rotate(-90 232.2 32.5)">1</text>
<text x="107.2" y="37.8">4</text>
<text x="119.9" y="37.8">2</text>
<text x="128.8" y="37.8">4</text>
<text x="141.5" y="37.8">2</text>
<text x="154.2" y="37.8">4</text>
<text x="166.9" y="37.8">2</text>
<text x="179.6" y="37.8">4</text>
<text x="192.3" y="37.8">2</text>
<text x="203.8" y="37.8">4</text>
<text x="216.5" y="37.8">2</text>
<text x="225.4" y="37.8">4</text>
<text x="238.1" y="37.8">2</text>
<text x="250.8" y="37.8">4</text>
<text x="263.5" y="37.8">2</text>
<text x="114" y="45.2" transform="rotate(-90 114 45.2)">3</text>
<text x="135.6" y="45.2" transform="rotate(-90 135.6 45.2)">3</text>
<text x="161" y="45.2" transform="rotate(-90 161 45.2)">3</text>
<text x="186.4" y="45.2" transform="rotate(-90 186.4 45.2)">3</text>
<text x="210.6" y="45.2" transform="rotate(-90 210.6 45.2)">3</text>
<text x="232.2" y="45.2" transform="rotate(-90 232.2 45.2)">3</text>
<text x="257.6" y="45.2" transform="rotate(-90 257.6 45.2)">3</text>
<text x="257.6" y="51.5" transform="rotate(-90 257.6 51.5)">4</text>
<text x="250.8" y="56.9">3</text>
<text x="263.5" y="56.9">1</text>
<text x="257.6" y="64.2" transform="rotate(-90 257.6 64.2)">2</text>
<text x="152.1" y="67.4" transform="rotate(-90 152.1 67.4)">17</text>
<text x="156" y="67.4" transform="rotate(-90 156 67.4)">18</text>
<text x="161" y="67.4" transform="rotate(-90 161 67.4)">19</text>
<text x="164.8" y="67.4" transform="rotate(-90 164.8 67.4)">20</text>
<text x="205.7" y="69.6">10</text>
<text x="216.9" y="66.1" transform="rotate(-90 216.9 66.1)">16</text>
<text x="226.6" y="69.6">9</text>
<text x="257.6" y="70.6" transform="rotate(-90 257.6 70.6)">4</text>
<text x="97.7" y="74.7">2</text>
<text x="97.7" y="77.2">3</text>
<text x="137.7" y="75.9">1</text>
<text x="177.8" y="75.9">14</text>
<text x="205.7" y="72.1">11</text>
<text x="205.7" y="74.7">12</text>
<text x="205.7" y="77.2">13</text>
<text x="226.6" y="72.1">7</text>
<text x="250.8" y="75.9">3</text>
<text x="263.5" y="75.9">1</text>
<text x="97.7" y="79.8">4</text>
<text x="137.7" y="79.8">2</text>
<text x="137.7" y="83.6">3</text>
<text x="177.8" y="79.8">13</text>
<text x="177.8" y="83.6">12</text>
<text x="205.7" y="79.8">14</text>
<text x="206.3" y="82.3">3</text>
<text x="257.6" y="83.3" transform="rotate(-90 257.6 83.3)">2</text>
<text x="137.7" y="87.4">4</text>
<text x="177.8" y="87.4">11</text>
<text x="206.3" y="84.8">4</text>
<text x="206.3" y="87.4">5</text>
<text x="206.3" y="89.9">6</text>
<text x="257.6" y="87.1" transform="rotate(-90 257.6 87.1)">4</text>
<text x="137.7" y="91.2">5</text>
<text x="137.7" y="95">6</text>
<text x="177.8" y="91.2">10</text>
<text x="178.4" y="95">9</text>
<text x="206.3" y="95">1</text>
<text x="250.8" y="92.5">3</text>
<text x="263.5" y="92.5">1</text>
<text x="137.7" y="98.8">7</text>
<text x="178.4" y="98.8">8</text>
<text x="206.3" y="100.1">2</text>
<text x="257.6" y="99.8" transform="rotate(-90 257.6 99.8)">2</text>
<text x="205.7" y="102.6">15</text>
<text x="257.6" y="103.6" transform="rotate(-90 257.6 103.6)">4</text>
<text x="156" y="109.3" transform="rotate(-90 156 109.3)">15</text>
<text x="161" y="109.3" transform="rotate(-90 161 109.3)">16</text>
<text x="216.9" y="108.7" transform="rotate(-90 216.9 108.7)">8</text>
<text x="250.8" y="109">3</text>
<text x="263.5" y="109">1</text>
<text x="257.6" y="116.3" transform="rotate(-90 257.6 116.3)">2</text>
<text x="194.3" y="124.2">S2</text>
<text x="207.5" y="124.2">B</text>
<text x="257.6" y="122.6" transform="rotate(-90 257.6 122.6)">4</text>
<text x="194.3" y="129.3">S1</text>
<text x="207.5" y="126.7">C</text>
<text x="207.6" y="129.3">A</text>
<text x="250.8" y="128">3</text>
<text x="263.5" y="128">1</text>
<text x="257.6" y="135.3" transform="rotate(-90 257.6 135.3)">2</text>
<text x="151.1" y="143.3">S1</text>
<text x="151.1" y="138.2">S2</text>
<text x="164.4" y="140.7">C</text>
<text x="164.4" y="138.2">B</text>
<text x="164.5" y="143.3">A</text>
<text x="257.6" y="140.4" transform="rotate(-90 257.6 140.4)">4</text>
<text x="250.8" y="145.8">3</text>
<text x="263.5" y="145.8">1</text>
<text x="197.9" y="153.1" transform="rotate(-90 197.9 153.1)">3</text>
<text x="218.2" y="153.1" transform="rotate(-90 218.2 153.1)">3</text>
<text x="241" y="153.1" transform="rotate(-90 241 153.1)">3</text>
<text x="257.6" y="153.1" transform="rotate(-90 257.6 153.1)">2</text>
<text x="191.1" y="158.5">2</text>
<text x="203.8" y="158.5">4</text>
<text x="211.4" y="158.5">2</text>
<text x="224.1" y="158.5">4</text>
<text x="234.2" y="158.5">2</text>
<text x="246.9" y="158.5">4</text>
<text x="197.9" y="165.8" transform="rotate(-90 197.9 165.8)">1</text>
<text x="218.2" y="165.8" transform="rotate(-90 218.2 165.8)">1</text>
<text x="241" y="165.8" transform="rotate(-90 241 165.8)">1</text>
</g>
<g font-size="1.8" fill="#006464">
<text x="132.4" y="35.2">SK6812MINI-E</text>
<text x="138.4" y="32.5">D5</text>
<text x="154" y="35.2">SK6812MINI-E</text>
<text x="159.9" y="32.5">D6</text>
<text x="179.4" y="35.2">SK6812MINI-E</text>
<text x="184.7" y="32.5">D13</text>
<text x="186.4" y="32.5" transform="rotate(-90 186.4 32.5)">1</text>
<text x="204.8" y="35.2">SK6812MINI-E</text>
<text x="210.1" y="32.5">D14</text>
<text x="229" y="35.2">SK6812MINI-E</text>
<text x="234.3" y="32.5">D15</text>
<text x="250.5" y="35.2">SK6812MINI-E</text>
<text x="255.9" y="32.5">D16</text>
<text x="257.6" y="32.5" transform="rotate(-90 257.6 32.5)">1</text>
<text x="275.9" y="35.2">SK6812MINI-E</text>
<text x="281.3" y="32.5">D12</text>
<text x="109.5" y="39">DIN</text>
<text x="114" y="39">DOUT</text>
<text x="115.2" y="37.1" transform="rotate(-90 115.2 37.1)">VDD</text>
<text x="131.1" y="39">DIN</text>
<text x="135.6" y="39">DOUT</text>
<text x="136.8" y="37.1" transform="rotate(-90 136.8 37.1)">VDD</text>
<text x="156.5" y="39">DIN</text>
<text x="161" y="39">DOUT</text>
<text x="162.2" y="37.1" transform="rotate(-90 162.2 37.1)">VDD</text>
<text x="181.9" y="39">DIN</text>
<text x="186.4" y="39">DOUT</text>
<text x="187.6" y="37.1" transform="rotate(-90 187.6 37.1)">VDD</text>
<text x="206" y="39">DIN</text>
<text x="210.5" y="39">DOUT</text>
<text x="211.7" y="37.1" transform="rotate(-90 211.7 37.1)">VDD</text>
<text x="227.6" y="39">DIN</text>
<text x="232.1" y="39">DOUT</text>
<text x="233.3" y="37.1" transform="rotate(-90 233.3 37.1)">VDD</text>
<text x="253" y="39">DIN</text>
<text x="257.5" y="39">DOUT</text>
<text x="258.7" y="37.1" transform="rotate(-90 258.7 37.1)">VDD</text>
<text x="115.2" y="42.9" transform="rotate(-90 115.2 42.9)">VSS</text>
<text x="136.8" y="42.9" transform="rotate(-90 136.8 42.9)">VSS</text>
<text x="162.2" y="42.9" transform="rotate(-90 162.2 42.9)">VSS</text>
<text x="187.6" y="42.9" transform="rotate(-90 187.6 42.9)">VSS</text>
<text x="211.7" y="42.9" transform="rotate(-90 211.7 42.9)">VSS</text>
<text x="233.3" y="42.9" transform="rotate(-90 233.3 42.9)">VSS</text>
<text x="258.7" y="42.9" transform="rotate(-90 258.7 42.9)">VSS</text>
<text x="272.4" y="51.6">D11</text>
<text x="170.4" y="54.2">PWR_FLAG</text>
<text x="185.7" y="58">PWR_FLAG</text>
<text x="253" y="58">VSS</text>
<text x="258.8" y="58">VDD</text>
<text x="267.1" y="54.3">SK6812MINI-E</text>
<text x="219.3" y="63.1">U2</text>
<text x="219.3" y="65.6">74HC165</text>
<text x="258.7" y="62" transform="rotate(-90 258.7 62)">DOUT DIN</text>
<text x="88" y="70.7">Conn_01x04_Pin</text>
<text x="94.7" y="68.2">J1</text>
<text x="162.2" y="72" transform="rotate(-90 162.2 72)">RST</text>
<text x="210.1" y="70.7">DS</text>
<text x="218" y="71.6" transform="rotate(-90 218 71.6)">VCC</text>
<text x="221.5" y="70.7">Q7</text>
<text x="272.4" y="70.6">D10</text>
<text x="97.7" y="72.1">1</text>
<text x="140.7" y="77.1">GPIO26_A0_D0</text>
<text x="153.3" y="74.4" transform="rotate(-90 153.3 74.4)">SWDIO</text>
<text x="157.1" y="76" transform="rotate(-90 157.1 76)">SWDCLK</text>
<text x="166" y="72.4" transform="rotate(-90 166 72.4)">GND</text>
<text x="174.3" y="77.1">5V</text>
<text x="210.1" y="73.3">D0</text>
<text x="210.1" y="75.8">D1</text>
<text x="221.5" y="73.3">~{Q7}</text>
<text x="253" y="77.1">VSS</text>
<text x="258.8" y="77.1">VDD</text>
<text x="267.1" y="73.3">SK6812MINI-E</text>
<text x="140.7" y="80.9">GPIO27_A1_D1</text>
<text x="172.7" y="80.9">GND</text>
<text x="210.1" y="78.3">D2</text>
<text x="210.1" y="80.9">D3</text>
<text x="210.1" y="83.4">D4</text>
<text x="258.7" y="81" transform="rotate(-90 258.7 81)">DOUT DIN</text>
<text x="140.7" y="84.7">GPIO28_A2_D2</text>
<text x="140.7" y="88.5">GPIO29_A3_D3</text>
<text x="160.7" y="88.5">GPIO3_D10_MOSI</text>
<text x="173.1" y="84.7">3V3</text>
<text x="210.1" y="86">D5</text>
<text x="210.1" y="88.5">D6</text>
<text x="267.1" y="89.8">SK6812MINI-E</text>
<text x="273" y="87.2">D9</text>
<text x="140.7" y="92.3">GPIO6_D4_SDA</text>
<text x="161.9" y="92.3">GPIO4_D9_MISO</text>
<text x="210.1" y="91">D7</text>
<text x="253" y="93.6">VSS</text>
<text x="258.8" y="93.6">VDD</text>
<text x="140.7" y="96.1">GPIO7_D5_SCL</text>
<text x="140.7" y="99.9">GPIO0_D6_TX</text>
<text x="159.4" y="99.9">GPIO1_D7_CSn_RX</text>
<text x="162.7" y="96.1">GPIO2_D8_SCK</text>
<text x="210.1" y="96.1">~{PL}</text>
<text x="210.1" y="101.2">CP</text>
<text x="258.7" y="97.5" transform="rotate(-90 258.7 97.5)">DOUT DIN</text>
<text x="157.1" y="105.7" transform="rotate(-90 157.1 105.7)">BAT</text>
<text x="162.2" y="105.7" transform="rotate(-90 162.2 105.7)">GND</text>
<text x="210.1" y="103.7">~{CE}</text>
<text x="218" y="104.9" transform="rotate(-90 218 104.9)">GND</text>
<text x="267.1" y="106.4">SK6812MINI-E</text>
<text x="273" y="103.7">D8</text>
<text x="67.2" y="113.9">SW17</text>
<text x="88.8" y="113.9">SW23</text>
<text x="104.6" y="113.9">SW4</text>
<text x="163.4" y="112.6">XIAO-RP2040-SMD</text>
<text x="163.4" y="110.1">U1</text>
<text x="253" y="110.1">VSS</text>
<text x="258.8" y="110.1">VDD</text>
<text x="52" y="115.2">SW21</text>
<text x="199.3" y="117.7">SW13</text>
<text x="258.7" y="114" transform="rotate(-90 258.7 114)">DOUT DIN</text>
<text x="59.7" y="125.3">D18</text>
<text x="74.9" y="124.1">D17</text>
<text x="96.5" y="124.1">D22</text>
<text x="111.8" y="124.1">D20</text>
<text x="191.5" y="120.2">RotaryEncoder_Switch</text>
<text x="267.1" y="125.4">SK6812MINI-E</text>
<text x="273" y="122.7">D7</text>
<text x="59.7" y="127.9">1N4148</text>
<text x="74.9" y="126.6">1N4148</text>
<text x="96.5" y="126.6">1N4148</text>
<text x="104.6" y="131.7">SW1</text>
<text x="111.8" y="126.6">1N4148</text>
<text x="156.1" y="131.7">SW15</text>
<text x="253" y="129.1">VSS</text>
<text x="258.8" y="129.1">VDD</text>
<text x="53.2" y="132.9">SW16</text>
<text x="67.2" y="132.9">SW18</text>
<text x="88.8" y="132.9">SW24</text>
<text x="148.3" y="134.2">RotaryEncoder_Switch</text>
<text x="258.7" y="133.1" transform="rotate(-90 258.7 133.1)">DOUT DIN</text>
<text x="61" y="143.1">D19</text>
<text x="74.9" y="143.1">D23</text>
<text x="96.5" y="143.1">D24</text>
<text x="111.8" y="141.8">D25</text>
<text x="267.1" y="143.2">SK6812MINI-E</text>
<text x="273" y="140.5">D4</text>
<text x="61" y="145.6">1N4148</text>
<text x="74.9" y="145.6">1N4148</text>
<text x="96.5" y="145.6">1N4148</text>
<text x="111.8" y="144.4">1N4148</text>
<text x="253" y="146.9">VSS</text>
<text x="258.8" y="146.9">VDD</text>
<text x="55.8" y="154.5">SW19</text>
<text x="67.2" y="154.5">SW20</text>
<text x="88.8" y="154.5">SW25</text>
<text x="104.6" y="154.5">SW2</text>
<text x="184.7" y="152">PWR_FLAG</text>
<text x="210.7" y="154.2">D1</text>
<text x="231.1" y="154.2">D2</text>
<text x="253.9" y="154.2">D3</text>
<text x="258.7" y="150.9" transform="rotate(-90 258.7 150.9)">DOUT DIN</text>
<text x="193.3" y="159.6">DOUT DIN</text>
<text x="199" y="157.6" transform="rotate(-90 199 157.6)">VSS</text>
<text x="204.8" y="156.9">SK6812MINI-E</text>
<text x="213.6" y="159.6">DOUT DIN</text>
<text x="219.3" y="157.6" transform="rotate(-90 219.3 157.6)">VSS</text>
<text x="225.1" y="156.9">SK6812MINI-E</text>
<text x="236.5" y="159.6">DOUT DIN</text>
<text x="242.2" y="157.6" transform="rotate(-90 242.2 157.6)">VSS</text>
<text x="248" y="156.9">SK6812MINI-E</text>
<text x="63.5" y="164.7">D29</text>
<text x="63.5" y="167.2">1N4148</text>
<text x="74.9" y="164.7">D28</text>
<text x="74.9" y="167.2">1N4148</text>
<text x="96.5" y="164.7">D27</text>
<text x="96.5" y="167.2">1N4148</text>
<text x="111.8" y="164.7">D26</text>
<text x="111.8" y="167.2">1N4148</text>
<text x="199" y="163.6" transform="rotate(-90 199 163.6)">VDD</text>
<text x="219.3" y="163.6" transform="rotate(-90 219.3 163.6)">VDD</text>
<text x="242.2" y="163.6" transform="rotate(-90 242.2 163.6)">VDD</text>
<text x="55.8" y="173.6">SW14</text>
<text x="103.4" y="172.3">SW3</text>
<text x="63.5" y="183.7">D33</text>
<text x="77.5" y="183.7">D32</text>
<text x="96.5" y="182.5">D31</text>
<text x="96.5" y="185">1N4148</text>
<text x="110.5" y="183.7">D30</text>
<text x="63.5" y="186.3">1N4148</text>
<text x="77.5" y="186.3">1N4148</text>
<text x="110.5" y="186.3">1N4148</text>
</g>
<g font-size="1.8" fill="#009600">
<text x="265.3" y="92.9" transform="rotate(-90 265.3 92.9)">NOT SK6812MINI</text>
<text x="265.3" y="109.4" transform="rotate(-90 265.3 109.4)">NOT SK6812MINI</text>
</g>
<text font-size="1.8" fill="#0000c2" x="187.8" y="183.7">macropad</text>
<g font-size="1.1" fill="#840000">
<text x="115.3" y="42.9">RGB</text>
<text x="136.9" y="42.9">RGB</text>
<text x="162.3" y="42.9">RGB</text>
<text x="187.7" y="42.9">RGB</text>
<text x="211.8" y="42.9">RGB</text>
<text x="233.4" y="42.9">RGB</text>
<text x="258.8" y="42.9">RGB</text>
<text x="254.2" y="60.7" transform="rotate(-90 254.2 60.7)">RGB</text>
<text x="254.2" y="79.8" transform="rotate(-90 254.2 79.8)">RGB</text>
<text x="254.2" y="96.3" transform="rotate(-90 254.2 96.3)">RGB</text>
<text x="254.2" y="112.8" transform="rotate(-90 254.2 112.8)">RGB</text>
<text x="254.2" y="131.9" transform="rotate(-90 254.2 131.9)">RGB</text>
<text x="254.2" y="149.6" transform="rotate(-90 254.2 149.6)">RGB</text>
<text x="194.5" y="155.2">RGB</text>
<text x="214.9" y="155.2">RGB</text>
</g>
<text font-size="1.1" fill="#006464" x="237.7" y="155.2">RGB</text>
</svg>
